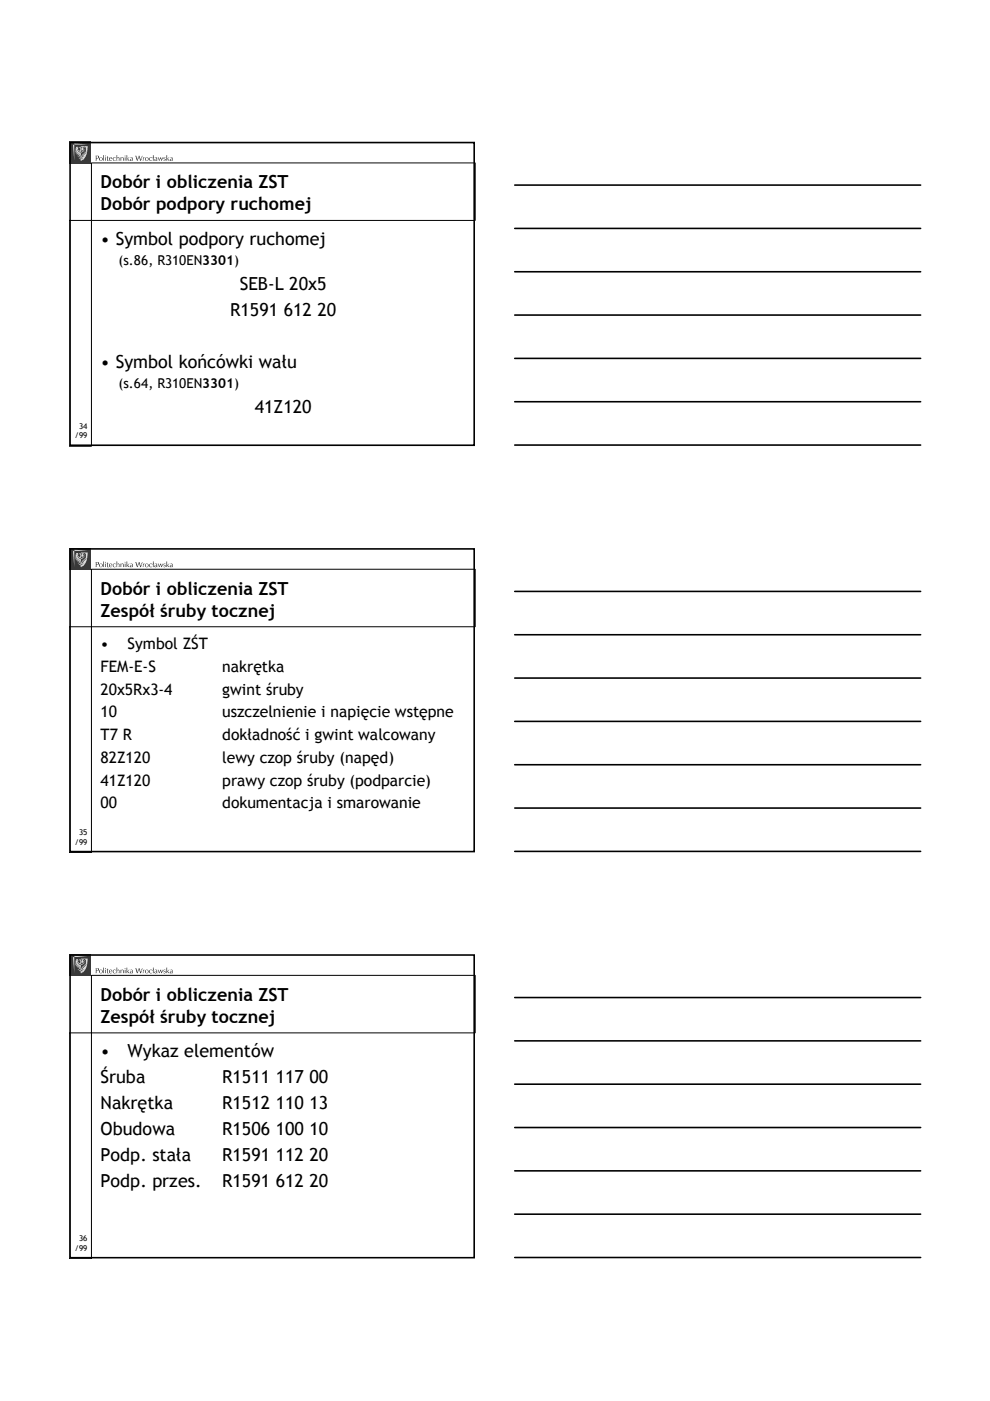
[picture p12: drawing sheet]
<svg xmlns="http://www.w3.org/2000/svg" width="210mm" height="297mm" viewBox="0 0 210 297" stroke-linecap="round" stroke-linejoin="round" font-family="sans-serif">
<path d="M14.7 30h4.6v4.6h-4.6z" fill-rule="evenodd" fill="#363636"/>
<path d="M16.3 31.4l.3 .7 .5 .2-.5-.3zM16.2 31.3l.1 .2zM16.4 31.3v.2zM16.3 31.3h.1zM16.1 31.2l.4-.1 .1 .1-.1 .4 .4 .4 .2-.4-.3-.4h.3v2.9v-.6l-.2 .2-.2-.2 .4-.1v-.5l-.3 .5-.4-.1 .3-.1 .1-.7-.2 .5-.2-.1 .2-.6-.1 .4-.3 .1 .2-.7-.1 .4-.3 .1 .3-.8-.1 .4-.3 .1zM16.9 31.2h.2zM17.9 31.4l-.2 .6-.6 .3 .6-.4zM17.9 31.4h.2zM17.8 31.3v.2zM17.9 31.2l.1 .1zM17.1 31h1.5a4.2 4.2 0 0 1-.7 2.6l-.8 .5 .1-.6 .2 .2 .2-.2-.4-.1v-.5l.3 .5 .4-.1-.3-.1-.2-.7 .3 .5 .2-.1-.2-.2-.1-.4 .4 .5-.2-.7 .2 .4 .2 .1-.3-.8 .2 .4 .2 .1-.1-.9a.29 .29 0 0 0-.2-.3 .29 .29 0 0 0-.3 .2v.4l-.4 .3-.1-.5 .3-.3-.1-.1-.3 .1zM17.2 31.2h.1zM15.5 30.6h.2v3.5zM15.7 30.4l2.9 .2h-2.9z" fill-rule="evenodd" fill="#d9d9d9"/>
<path d="M20.3 33v1.1h.1v-.5l.5-.1 .1-.3-.2-.2zM20.4 33.1h.4v.4h-.4zM21 33.7a.4 .4 0 0 0 .8 0 .4 .4 0 0 0-.8 0zM21.2 33.4h.2l.2 .1v.4a.24 .24 0 0 1-.2 .2 .24 .24 0 0 1-.2-.2zM21.9 32.9v1.2h.2v-1.2zM22.3 33l.2 .1zM22.3 33.4v.7h.1v-.7zM22.7 33.1v.9l.3 .1 .1-.1h-.3v-.6h.2h-.2v-.3zM23.1 33.5l.1 .5h.5h-.3l-.2-.1v-.2h.6l-.1-.3-.3-.1zM23.3 33.4h.3l.1 .3h-.5zM23.9 33.5l.1 .5h.6l-.3 .1-.3-.2v-.4l.2-.1 .3 .1v-.1l-.3-.1zM24.7 32.9v1.2h.1v-.6l.2-.1 .2 .1v.6h.1v-.7l-.3-.1-.2 .2v-.6zM25.6 33.4v.7h.1l.1-.7h.2l.1 .7h.1v-.7l-.3-.1-.2 .2zM26.5 33l-.1 .1h.2zM26.5 33.4v.7h.1v-.7zM26.8 32.9v1.2h.2v-.4l.5 .4-.1-.1a.32 .32 0 0 1-.2-.3 .32 .32 0 0 1 .1-.3h.2l-.5 .3v-.8zM27.6 33.4h.3l.1 .3h-.4v.3l.6 .1-.1-.7-.2-.1zM27.7 33.8l.3-.1v.3h-.3zM28.7 33l.3 1.1h.2l.3-.9 .3 .9 .1-.1 .3-1-.4 .9-.2-.8-.2-.1-.3 1-.2-.9zM30.3 33.4v.7h.1v-.6l.3-.1-.3 .1v-.1zM30.7 33.7a.4 .4 0 0 0 .8 0 .4 .4 0 0 0-.8 0zM30.9 33.5l.1-.1a.35 .35 0 0 1 .4 .3 .35 .35 0 0 1-.2 .4l-.3-.1zM31.7 33.4l-.1 .5 .3 .2 .4-.1h-.4l-.2-.5 .2-.1 .3 .1a.28 .28 0 0 0-.2-.2 .28 .28 0 0 0-.3 .1zM32.4 32.9l-.1 .7 .1-.1v.6h.2v-.9v.1v-.4zM32.8 33.4h.3l.1 .3h-.4l-.1 .3 .2 .1h.5l-.1-.7zM32.9 33.8l.3-.1v.3h-.3zM33.4 33.4l.3 .7 .3-.6 .2 .6h.1l.3-.7h-.1l-.2 .5-.2-.5-.3 .5-.2-.5zM34.7 33.4v.3l.2 .1a.17 .17 0 0 1 0 .3 .17 .17 0 0 1-.2-.1 .24 .24 0 0 0 .3 .1 .24 .24 0 0 0 .1-.3 .24 .24 0 0 0-.3-.1v-.3l.3 .1v-.1zM35.3 32.9v1.2h.1v-.4l.5 .4v-.1a.32 .32 0 0 1-.3-.3 .32 .32 0 0 1 .2-.3h.1l-.5 .3v-.8zM36.1 33.4h.3v.3h-.3l-.1 .3 .7 .1-.1-.1v-.6l-.2-.1zM36.2 33.8l.2-.1v.3h-.2z" fill="#141414"/>
<path d="M19.4 34.6h81.4v12.1h-81.4z" fill-rule="evenodd" fill="#fff"/>
<path d="M19.4 34.5h81.4v12.2h-81.4z" fill="none" stroke="#000" stroke-width=".21"/>
<path d="M14.7 46.7h4.7v47.9h-4.7z" fill-rule="evenodd" fill="#fff"/>
<path d="M14.6 46.7h4.8v47.9h-4.8z" fill="none" stroke="#000" stroke-width=".21"/>
<path d="M14.9 30.2h85.6v64.2h-85.6z" fill="none" stroke="#000" stroke-width=".34"/>
<path d="M14.7 116.2h86.1v64.6h-86.1z" fill-rule="evenodd" fill="#fff"/>
<path d="M14.7 116.2h4.6v4.5h-4.6z" fill-rule="evenodd" fill="#363636"/>
<path d="M16.3 117.5l.3 .7 .5 .3-.5-.4zM16.2 117.5l.1 .1zM16.4 117.5v.1zM16.3 117.4l.1 .1zM16.1 117.3h.4l.1 .1v.5l.3 .2 .2-.4-.3-.4h.3v2.9v-.5l-.2 .1-.2-.1 .4-.1v-.6l-.3 .5-.4-.1 .3-.1 .1-.6-.2 .4h-.2l.2-.6-.1 .3-.3 .1 .2-.6-.1 .3-.3 .1 .3-.8-.1 .4-.3 .1zM16.9 117.3l.2 .1zM17.9 117.5l-.2 .7-.6 .3 .6-.5zM18 117.5v.1zM17.8 117.5v.1zM17.9 117.4l.1 .1zM17.1 117.1h1.5a4.2 4.2 0 0 1-.7 2.7l-.8 .4 .1-.5 .2 .1 .2-.1-.4-.1v-.6l.3 .5 .4-.1-.3-.1-.2-.6 .3 .4h.2l-.2-.2-.1-.4 .4 .4-.2-.6 .2 .4h.2l-.3-.8 .2 .5h.2l-.1-.9a.29 .29 0 0 0-.2-.2 .29 .29 0 0 0-.3 .1v.4l-.4 .3-.1-.5 .3-.2-.1-.1h-.3zM17.2 117.3h.1zM15.5 116.7l.2 .1v3.4zM15.7 116.5l2.9 .3h-2.9z" fill-rule="evenodd" fill="#d9d9d9"/>
<path d="M20.3 119.2v1h.1v-.4l.5-.1 .1-.4-.2-.1zM20.4 119.2l.4 .1v.3l-.4 .1zM21 119.9a.4 .4 0 0 0 .8 0 .4 .4 0 0 0-.8 0zM21.2 119.6l.2-.1 .2 .1v.4a.24 .24 0 0 1-.2 .2 .24 .24 0 0 1-.2-.1zM21.9 119v1.2h.2v-1.2zM22.3 119.2l.2 .1zM22.3 119.5v.7h.1v-.7zM22.7 119.3v.8l.3 .2 .1-.1-.3-.1v-.6h.2h-.2v-.2zM23.3 119.5l-.2 .2 .1 .5h.5h-.3l-.2-.2v-.2h.6l-.1-.2zM23.3 119.5h.3l.1 .3h-.5zM24.1 119.5l-.2 .2v.4l.3 .2 .3-.1 .1-.1-.3 .1-.3-.1v-.4l.2-.2 .3 .2 .1-.2zM24.7 119v1.2h.1v-.6l.2-.1 .2 .1v.6h.1v-.6l-.3-.1-.2 .1v-.6zM25.6 119.5v.7h.1l.1-.7 .2 .1 .1 .6h.1v-.7h-.3l-.2 .1zM26.5 119.1l-.1 .2h.2zM26.5 119.5v.7h.1v-.7zM26.8 119v1.2h.2v-.4l.5 .4-.1-.1a.32 .32 0 0 1-.2-.2 .32 .32 0 0 1 .1-.4h.2l-.5 .3v-.8zM27.7 119.5l-.1 .1 .3-.1 .1 .3-.4 .1v.3h.6l-.1-.6zM27.7 119.9l.3-.1v.3l-.3 .1zM28.7 119.2l.3 1h.2l.3-.9 .3 1 .1-.1 .3-1-.4 .9-.2-.8-.2-.1-.3 .9-.2-.8zM30.3 119.5v.7h.1v-.5l.3-.2-.3 .2v-.2zM30.7 119.9a.4 .4 0 0 0 .8 0 .4 .4 0 0 0-.8 0zM30.9 119.6l.1-.1a.35 .35 0 0 1 .4 .3 .35 .35 0 0 1-.2 .4l-.3-.1zM31.8 119.5l-.2 .2 .1 .5h.5l.1-.1-.3 .1-.2-.1-.1-.4 .2-.2 .3 .2 .1-.2zM32.4 119l-.1 .7 .1-.1v.6h.2v-.8v.1v-.5zM32.8 119.5h.3l.1 .3-.4 .1-.1 .2 .2 .2 .5-.1-.1-.7zM32.9 120l.3-.2v.3l-.3 .1zM33.4 119.5l.3 .7 .3-.5 .2 .5h.1l.3-.7h-.1l-.2 .6-.2-.6-.3 .6-.2-.6zM34.8 119.5l-.1 .3 .2 .1a.17 .17 0 0 1 0 .3 .17 .17 0 0 1-.2-.1 .24 .24 0 0 0 .3 .2 .24 .24 0 0 0 .1-.3 .24 .24 0 0 0-.3-.2v-.2h.3v-.1zM35.3 119v1.2h.1v-.4l.5 .4v-.1a.32 .32 0 0 1-.3-.2 .32 .32 0 0 1 .2-.4h.1l-.5 .3v-.8zM36.2 119.5l-.1 .1 .3-.1v.3l-.3 .1-.1 .3h.7h-.1v-.6zM36.2 119.9l.2-.1v.3l-.2 .1z" fill="#141414"/>
<path d="M19.4 120.7h81.4v12.2h-81.4z" fill-rule="evenodd" fill="#fff"/>
<path d="M19.4 120.7h81.4v12.2h-81.4z" fill="none" stroke="#000" stroke-width=".21"/>
<path d="M14.7 132.9h4.7v47.9h-4.7z" fill-rule="evenodd" fill="#fff"/>
<path d="M14.6 132.9h4.8v47.9h-4.8z" fill="none" stroke="#000" stroke-width=".21"/>
<path d="M14.9 116.4h85.6v64.2h-85.6z" fill="none" stroke="#000" stroke-width=".34"/>
<path d="M14.7 202.3h86.1v64.6h-86.1z" fill-rule="evenodd" fill="#fff"/>
<path d="M14.7 202.3h4.6v4.5h-4.6z" fill-rule="evenodd" fill="#363636"/>
<path d="M16.3 203.6l.3 .7 .5 .3-.5-.4zM16.2 203.6l.1 .1zM16.4 203.6v.1zM16.3 203.5h.1zM16.1 203.5l.4-.1 .1 .1-.1 .4 .4 .3 .2-.4-.3-.4 .3 .1v2.8v-.5l-.2 .1-.2-.1 .4-.1v-.6l-.3 .6-.4-.2 .3-.1 .1-.6-.2 .4h-.2l.2-.6-.1 .3-.3 .1 .2-.6-.1 .3-.3 .1 .3-.8-.1 .4-.3 .2zM16.9 203.4l.2 .1zM17.9 203.6l-.2 .7-.6 .3 .6-.5zM18 203.6v.1zM17.8 203.6v.1zM17.9 203.5l.1 .1zM17.1 203.2h1.5a4.2 4.2 0 0 1-.7 2.7l-.8 .4 .1-.5 .2 .1 .2-.1-.4-.1v-.6l.3 .6 .4-.2-.3-.1-.2-.6 .3 .4h.2l-.2-.2-.1-.4 .4 .4-.2-.6 .2 .4h.2l-.3-.8 .2 .5 .2 .1-.1-1a.29 .29 0 0 0-.2-.2 .29 .29 0 0 0-.3 .1v.4l-.4 .3-.1-.4 .3-.3-.1-.1-.3 .1zM17.2 203.5l.1-.1zM15.5 202.8l.2 .1v3.4zM15.7 202.6l2.9 .3h-2.9z" fill-rule="evenodd" fill="#d9d9d9"/>
<path d="M20.3 205.3v1h.1v-.4l.5-.1 .1-.4-.2-.1zM20.4 205.3l.4 .1v.3l-.4 .1zM21 206a.4 .4 0 0 0 .8 0 .4 .4 0 0 0-.8 0zM21.2 205.7h.3l.1 .4a.24 .24 0 0 1-.2 .2 .24 .24 0 0 1-.2-.1zM21.9 205.1v1.2h.2v-1.2zM22.3 205.3l.2 .1zM22.3 205.6v.7h.1v-.7zM22.7 205.4v.8l.3 .2 .1-.1-.3-.1v-.5l.2-.1h-.2v-.2zM23.3 205.6l-.2 .2 .1 .5h.5h-.3l-.2-.2v-.1h.6l-.1-.3zM23.3 205.7h.3l.1 .2h-.5zM24.1 205.6l-.2 .2v.4l.3 .2 .3-.1 .1-.1-.3 .1-.3-.1v-.4l.2-.1 .3 .1 .1-.1zM24.7 205.1v1.2h.1v-.6h.2h.2v.6h.1v-.6l-.3-.1-.2 .1v-.6zM25.6 205.6v.7h.1l.1-.6h.2l.1 .6h.1v-.6l-.3-.1-.2 .1zM26.5 205.2l-.1 .2h.2zM26.5 205.6v.7h.1v-.7zM26.8 205.1v1.2h.2v-.3l.5 .3-.1-.1a.32 .32 0 0 1-.2-.2 .32 .32 0 0 1 .1-.3l.2-.1-.5 .3v-.8zM27.7 205.6l-.1 .1h.3l.1 .2-.4 .1v.3h.6l-.1-.6zM27.7 206h.3v.2l-.3 .1zM28.7 205.3l.3 1h.2l.3-.9 .3 1 .1-.1 .3-1-.4 .9-.2-.8-.2-.1-.3 .9-.2-.8zM30.3 205.6v.7h.1v-.5l.3-.2-.3 .2v-.2zM30.7 206a.4 .4 0 0 0 .8 0 .4 .4 0 0 0-.8 0zM30.9 205.7h.1a.35 .35 0 0 1 .4 .2 .35 .35 0 0 1-.2 .4l-.3-.1zM31.8 205.6l-.2 .2 .1 .5h.5l.1-.1-.3 .1-.2-.1-.1-.4 .2-.1 .3 .1 .1-.1zM32.4 205.1l-.1 .7 .1-.1v.6h.2v-.8v.1v-.5zM32.8 205.7h.3l.1 .2-.4 .1-.1 .2 .2 .2 .5-.1-.1-.6zM32.9 206.1l.3-.1-.1 .3h-.2zM33.4 205.6l.3 .7 .3-.5 .2 .5h.1l.3-.7h-.1l-.2 .6-.2-.6-.3 .6-.2-.6zM34.8 205.6l-.1 .3 .2 .1a.17 .17 0 0 1 0 .3 .17 .17 0 0 1-.2-.1 .24 .24 0 0 0 .3 .2 .24 .24 0 0 0 .1-.3 .24 .24 0 0 0-.3-.2v-.2h.3v-.1zM35.3 205.1v1.2h.1v-.3l.5 .3v-.1a.32 .32 0 0 1-.3-.2 .32 .32 0 0 1 .2-.3l.1-.1-.5 .3v-.8zM36.2 205.6l-.1 .1h.3v.2l-.3 .1-.1 .3h.7h-.1v-.6zM36.2 206h.2v.2l-.2 .1z" fill="#141414"/>
<path d="M19.4 206.8h81.4v12.2h-81.4z" fill-rule="evenodd" fill="#fff"/>
<path d="M19.4 206.8h81.4v12.2h-81.4z" fill="none" stroke="#000" stroke-width=".21"/>
<path d="M14.7 219h4.7v47.9h-4.7z" fill-rule="evenodd" fill="#fff"/>
<path d="M14.6 219h4.8v47.9h-4.8z" fill="none" stroke="#000" stroke-width=".21"/>
<g fill="none" stroke="#000" stroke-width=".34">
<path d="M109.1 39.2h86.1M109.1 48.4h86.1M109.1 57.6h86.1M109.1 66.8h86.1M109.1 76h86.1M109.1 85.2h86.1M109.1 94.4h86.1M109.1 125.4h86.1M109.1 134.6h86.1M109.1 143.8h86.1M109.1 153h86.1M109.1 162.1h86.1"/>
<path d="M109.1 171.3h86.1M109.1 180.5h86.1M14.9 202.5h85.6v64.2h-85.6zM109.1 211.5h86.1M109.1 220.7h86.1M109.1 229.9h86.1M109.1 239.1h86.1M109.1 248.2h86.1M109.1 257.4h86.1M109.1 266.6h86.1"/>
</g>
<g font-size="3.8">
<text x="21.3" y="40">Dobór i obliczenia ZST</text>
<text x="21.3" y="44.6">Dobór podpory ruchomej</text>
<text x="21.3" y="51.9">• Symbol podpory ruchomej</text>
<text x="50.8" y="61.5">SEB-L 20x5</text>
<text x="48.8" y="67">R1591 612 20</text>
<text x="21.3" y="78">• Symbol końcówki wału</text>
<text x="54" y="87.6">41Z120</text>
<text x="21.3" y="126.1">Dobór i obliczenia ZST</text>
<text x="21.3" y="130.7">Zespół śruby tocznej</text>
<text x="21.3" y="212.2">Dobór i obliczenia ZST</text>
<text x="21.3" y="216.8">Zespół śruby tocznej</text>
<text x="21.3" y="224.2">•</text>
<text x="27" y="224.2">Wykaz elementów</text>
<text x="21.3" y="229.7">Śruba</text>
<text x="47.1" y="229.7">R1511 117 00</text>
<text x="21.3" y="235.2">Nakrętka</text>
<text x="47.1" y="235.2">R1512 110 13</text>
<text x="21.3" y="240.7">Obudowa</text>
<text x="47.1" y="240.7">R1506 100 10</text>
<text x="21.3" y="246.2">Podp. stała</text>
<text x="21.3" y="251.6">Podp. przes.</text>
<text x="47.1" y="246.2">R1591 112 20</text>
<text x="47.1" y="251.6">R1591 612 20</text>
</g>
<g font-size="3.3">
<text x="21.3" y="137.6">•</text>
<text x="27" y="137.6">Symbol ZŚT</text>
<text x="21.3" y="142.5">FEM-E-S</text>
<text x="47.1" y="142.5">nakrętka</text>
<text x="21.3" y="147.3">20x5Rx3-4</text>
<text x="47.1" y="147.3">gwint śruby</text>
<text x="21.3" y="152.1">10</text>
<text x="47.1" y="152.1">uszczelnienie i napięcie wstępne</text>
<text x="21.3" y="156.9">T7 R</text>
<text x="21.3" y="161.8">82Z120</text>
<text x="47.1" y="156.9">dokładność i gwint walcowany</text>
<text x="47.1" y="161.8">lewy czop śruby (napęd)</text>
<text x="21.3" y="166.6">41Z120</text>
<text x="47.1" y="166.6">prawy czop śruby (podparcie)</text>
<text x="21.3" y="171.4">00</text>
<text x="47.1" y="171.4">dokumentacja i smarowanie</text>
</g>
<g font-size="2.9">
<text x="25.1" y="56.2">(s.86, R310EN3301)</text>
<text x="25.1" y="82.3">(s.64, R310EN3301)</text>
</g>
<g font-size="1.7">
<text x="15.9" y="92.9">/99</text>
<text x="16.8" y="90.9">34</text>
<text x="15.9" y="179.1">/99</text>
<text x="16.8" y="177">35</text>
<text x="16.8" y="263.1">36</text>
<text x="15.9" y="265.2">/99</text>
</g>
</svg>
